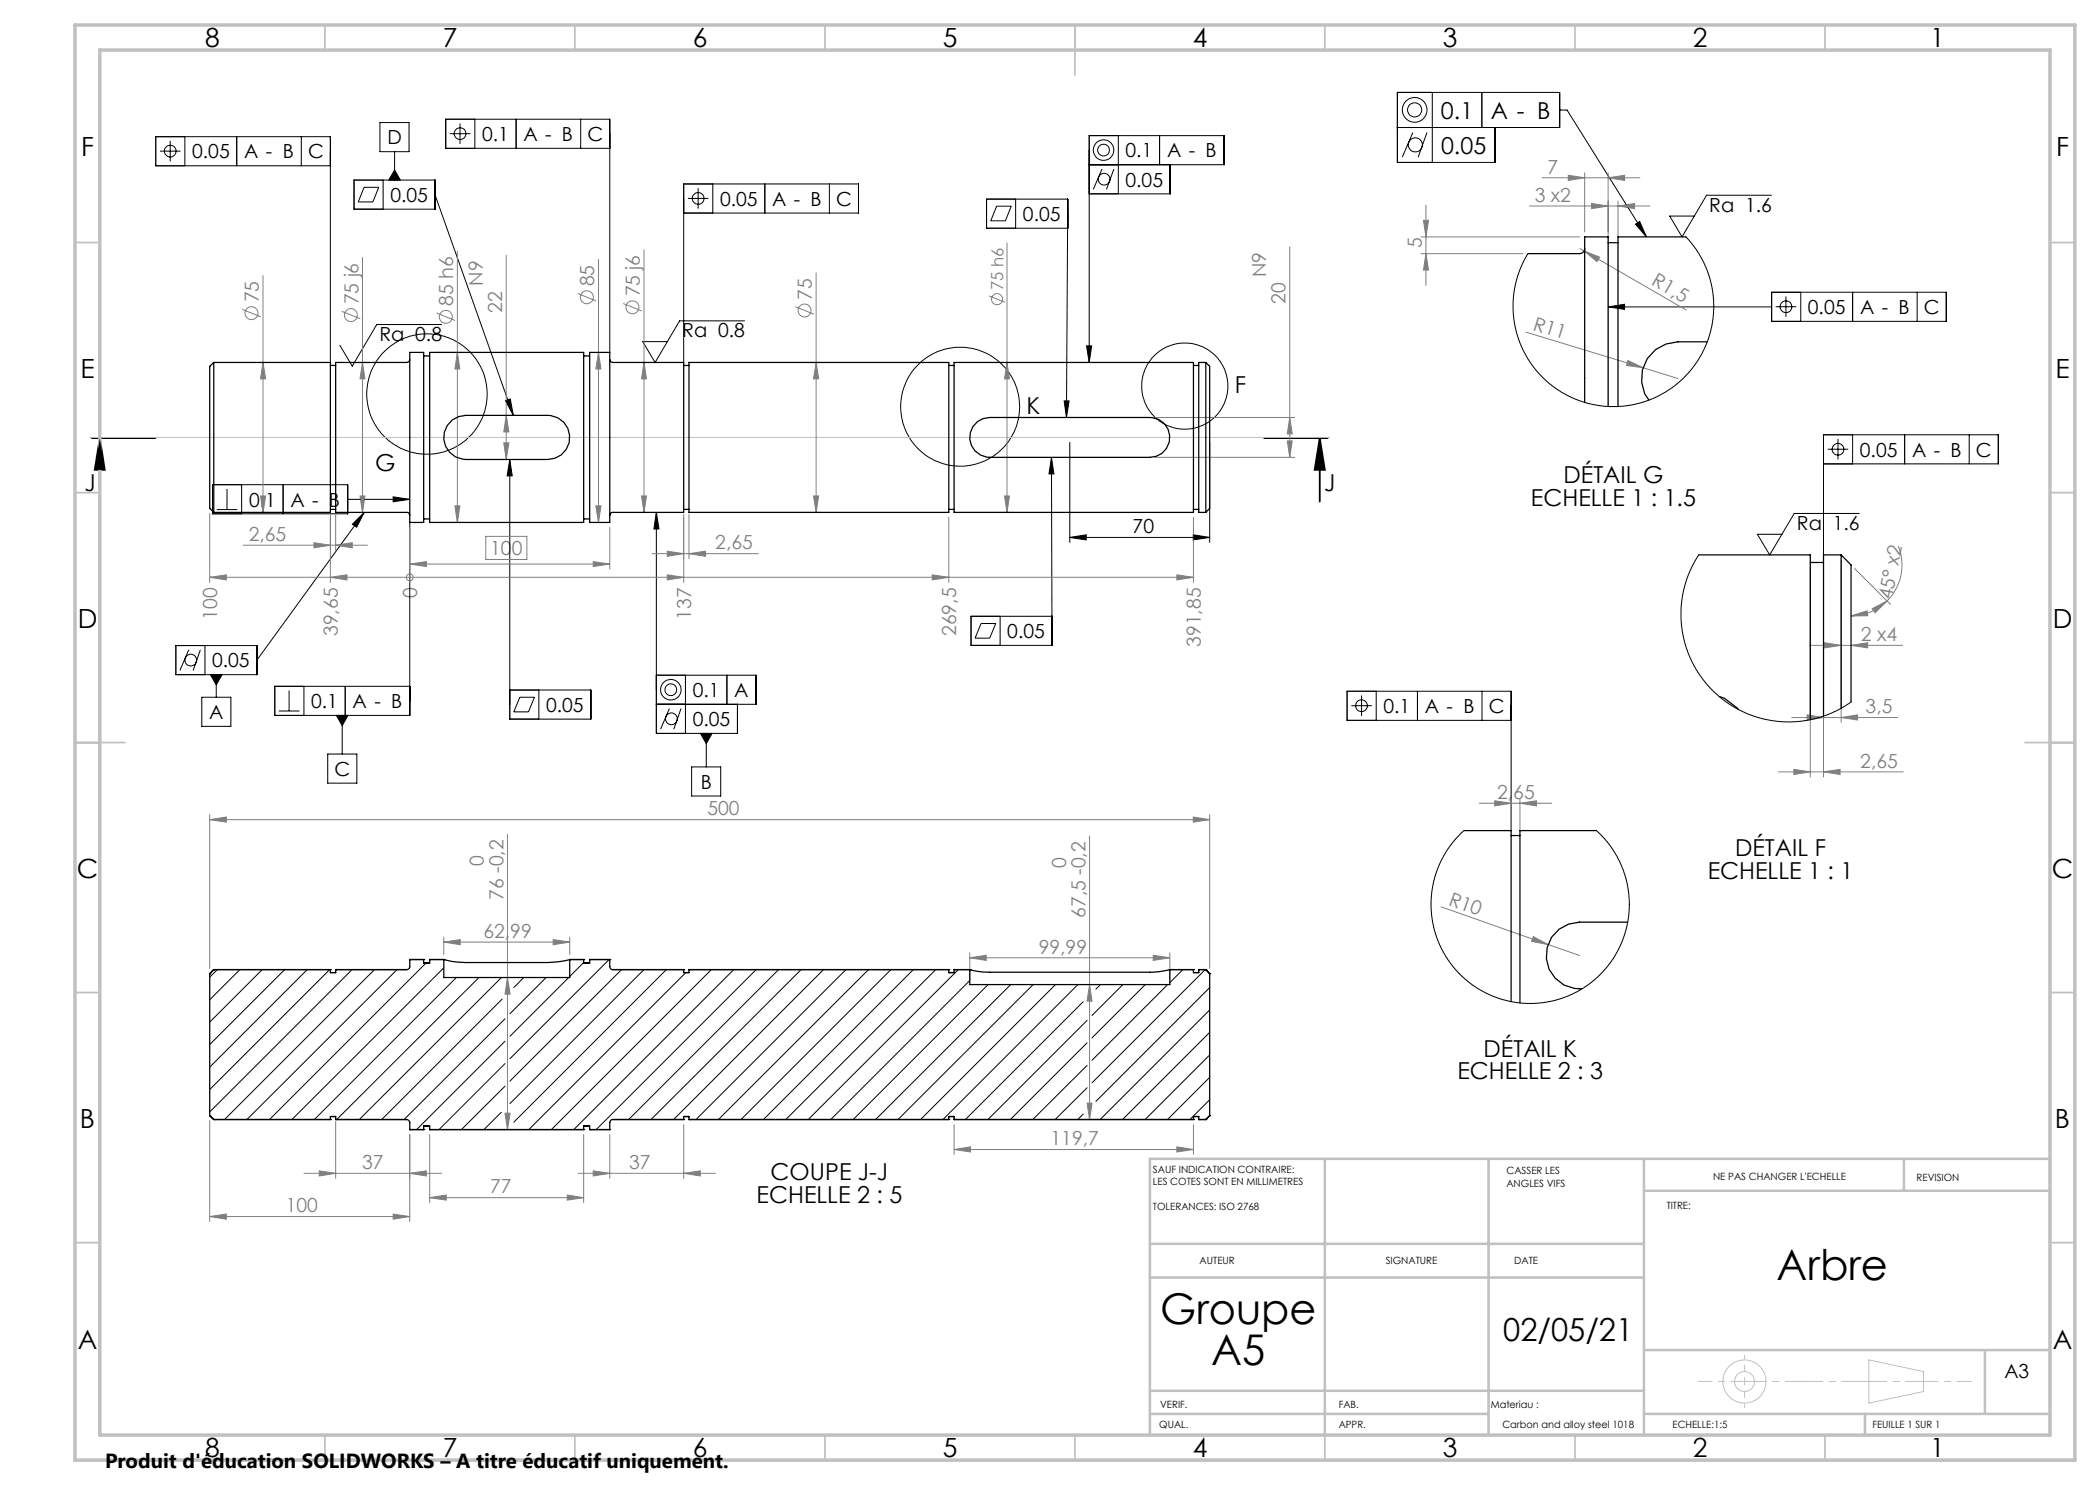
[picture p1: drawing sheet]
<svg xmlns="http://www.w3.org/2000/svg" width="420mm" height="297mm" viewBox="0 0 420 297" stroke-linecap="round" stroke-linejoin="round" font-family="sans-serif">
<g fill="none" stroke="#808080" stroke-width=".2">
<path d="M308.4 35.6h19.6M313.7 35.1l3.2 .5-3.2 .5zM316.9 34.6v11.8M321.6 35.6l3.3-.5v1zM321.6 34.6v13M52.6 55.1v47.4M72.5 51.5v51M91.5 50.3v54.2M101.2 51.1v40.8M115.5 58.7l3.7 1.5M119.7 51.9v52.6M128.8 49.9v52.6"/>
<path d="M163.2 54.6v47.9M197.8 59.2l3.2 1.3M201.4 48.6v53.9M258 49.4v42.1M284.2 50.7h20.4M284.2 47.4h31.7M284.7 44.1h1l-.5 3.3zM285.2 50.7l.5 3.3h-1zM285.2 41v16.1M305.9 41.2h24.1M315.9 49.7l.9 .5M316.8 50.2l3.1 1.2-.5 .9z"/>
<path d="M316.8 50.2l20.5 11.8M318.3 40.7l3.3 .5-3.3 .5zM323.6 41.2l3.3-.5v1zM323.6 40.2v7.4M48.4 61.9l3.7 1.5M52.6 72.5l.5 3.3h-1zM68.3 62.3l3.7 1.4M72.5 72.5l.5 3.3h-1zM87 70.5h5.5M87.3 62.6l3.7 1.5M91.5 70.5l.5 3.3h-1zM119.7 70.5l.5 3.3h-1z"/>
<path d="M124.6 60.7l3.7 1.5M128.8 72.5l.5 3.3h-1zM138.8 72.5h25.4M159.1 61.3l3.7 1.5M163.2 72.5l.5 3.3h-1zM191.8 72.5h10.6M201.4 72.5l.5 3.3h-1zM305.2 66.4l23.4 7.2M325.6 72.1l3 1.5-3.3-.5zM328.6 73.6l7 2.1M52.1 99.2h1l-.5 3.3zM72 99.2h1l-.5 3.3z"/>
<path d="M100.8 88.6h1l-.6 3.3zM101.2 83.1l.6 3.3h-1zM128.3 99.2h1l-.5 3.3zM162.7 99.2h1l-.5 3.3zM200.9 99.2h1l-.5 3.3zM231 91.5h27.9M231 83.5h27.9M257.5 88.2h.9l-.4 3.3zM258 83.5l.4 3.3h-.9zM41.9 115.5l3.4-.5v1zM41.9 102.7v13.8M41.9 115.5h196.8"/>
<path d="M48.6 109h24.9M62.8 108.5l3.3 .5-3.3 .6zM66.1 102.9v13.6M66.1 115.5l3.3-.5v1zM67.1 102.9v7.2M67.1 109l3.3-.5v1.1zM82 112.8h40M82 112.8l3.3-.5v1zM82 115.5h.1M82 105.5v11M87 104.5h5.5M91 101.2h1l-.5 3.3z"/>
<path d="M97.2 107.3h8.2v4.6h-8.2zM118.6 112.3l3.4 .5-3.4 .5zM119.2 101.2h1l-.5 3.3zM122 105.5v8.3M130.4 110.7h21.3M133.5 115l3.2 .5-3.2 .5zM133.5 110.2l3.2 .5-3.2 .6zM136.7 102.9v13.6M137.8 102.9v8.9M137.8 110.7l3.3-.5v1.1zM138.8 102.5h25.4M186.4 115l3.4 .5-3.4 .5z"/>
<path d="M189.8 103.5v13M191.8 102.5h10.6M235.4 115l3.3 .5-3.3 .5zM238.7 103.5v13M362.1 113.5v41.9M364.7 112v43.4M368.2 112v32.5M370.9 113.7l7.2 7.2M379.7 109.2a10.2 10.2 0 0 1-2.3 11M361.9 129.1h18.6M364.9 128.5l3.3 .6-3.3 .5zM370.2 129.1l3.3-.6v1.1z"/>
<path d="M370.2 123.2l3.2-1 .2 1zM374.4 121.7l3-1.5-2.4 2.4zM377.4 120.2a10.2 10.2 0 0 1-7.2 3M302.2 159.7v6.4M304 159.7v6.4M355.7 154.4h24.9M358.4 143.5h21.2M358.8 153.9l3.3 .5-3.3 .5zM361.4 143l3.3 .5-3.3 .5zM364.7 154.4l3.3-.5v1zM368.2 143.5l3.3-.5v1zM41.9 163.9l3.4-.5v1z"/>
<path d="M41.9 162.9v30.8M41.9 163.9h200M101.5 166.9v59M217.9 167.2v56.7M238.7 163.4l3.2 .5-3.2 .5zM241.9 162.9v30.8M295.9 160.7h14.4M298.9 160.2l3.3 .5-3.3 .5zM304 160.7l3.3-.5v1zM88.8 187.4v3.5M88.8 188.4h25.1M88.8 188.4l3.2-.5v1z"/>
<path d="M101.5 195.5l.5 3.3h-1zM110.6 187.9l3.3 .5-3.3 .5zM113.9 187.4v3.5M194 190.6v5.3M194 191.6h40M194 191.6l3.2-.5v1zM217.9 196.9l.5 3.3h-1zM230.6 191.1l3.4 .5-3.4 .5zM234 190.6v5.3M288.2 181.4l21.4 7.5M306.7 187.3l2.9 1.6-3.3-.6zM309.6 188.9l6.3 2.2"/>
<path d="M41.9 224.1v20.2M60.8 234.7h27.5M63.9 234.2l3.2 .5-3.2 .5zM67.1 224.3v11.4M82 234.7l3.3-.5v1zM82 226.9v17.4M85.9 239.5l3.4-.5v1zM85.9 226.9v13.6M85.9 239.5h30.8M101 222.6h1l-.5 3.3zM113.5 239l3.2 .5-3.2 .5zM115.6 234.7h27.5"/>
<path d="M116.7 226.9v13.6M118.6 234.2l3.4 .5-3.4 .5zM122 226.9v8.8M136.7 224.9v10.8M136.7 234.7l3.4-.5v1zM190.8 229.9l3.3-.5v1zM190.8 224.9v6M190.8 229.9h47.9M217.4 220.6h1l-.5 3.3zM235.4 229.4l3.3 .5-3.3 .5zM238.7 224.9v6M41.9 243.3l3.4-.5v1z"/>
<path d="M41.9 243.3h40.1M78.6 242.8l3.4 .5-3.4 .5z"/>
<circle cx="117.4" cy="59.5" r="1.29"/>
<circle cx="199.4" cy="59.8" r="1.1"/>
<circle cx="50.3" cy="62.6" r="1.29"/>
<circle cx="70.2" cy="63" r="1.29"/>
<circle cx="89.2" cy="63.4" r="1.29"/>
<circle cx="126.5" cy="61.4" r="1.3"/>
<circle cx="160.9" cy="62.1" r="1.29"/>
<circle cx="81.9" cy="115.5" r=".68"/>
</g>
<g fill="none" stroke="#000" stroke-width=".2">
<path d="M286.5 18.5v14M296.4 18.5v7M32 30.2h4.1M34 28.2v4.1M37 27.3v5.9M47.3 27.3v5.9M60.3 27.3v5.9M66.1 33.2h-34.9v-5.9h34.9v45.2M70.8 36h16.2v5.8h-16.2zM72.8 37.5h2.9l-1.1 2.9h-3zM76 24.5h5.8v5.8h-5.8zM76.6 36v5.8"/>
<path d="M78.9 30.3v5.7M78.9 34l1.2 2h-2.3zM87 38.9l15.7 44.2M90 26.7h4.1M92 24.7v4.1M95 23.8v5.9M103.2 23.8v5.9M116.1 23.8v5.9M122 29.7h-32.9v-5.9h32.9v46.7M137.6 39.7h4.1M139.6 37.6v4.1M142.6 36.8v5.8"/>
<path d="M153 36.8v5.8M165.9 36.8v5.8M197.3 39.8h16.2v5.8h-16.2zM203.1 39.8v5.8M217.8 32.9h27v-5.8h-27v45.4M220.4 33.8l-1.7 4.1M222.8 33.8l-1.5 4.1M223.7 27.1v11.7M231.9 27.1v5.8M234 32.9v5.9h-16.2M279.5 25.5h32.4v-7h-32.4v14h19.5v-7M282.6 26.5l-2.1 4.9"/>
<path d="M285.4 26.5l-1.8 4.9M311.9 22h1.5l15.9 25.4M354.3 39h-13l-4.9 8.4-2.5-4.2h4.9M136.7 42.6h35v-5.8h-35v35.7M199.3 41.2h2.9l-1.1 3h-2.9zM213.5 42.7l-.2 40.8M327.1 44.8l.8-.5 1.4 3.1zM354.3 58.5h35v5.8h-35zM357.2 59.3v4.1M360.2 58.5v5.8M370.5 58.5v5.8M383.4 58.5v5.8"/>
<path d="M88.3 64.9h-12.9l-5 8.3-2.4-4.1M148.9 64.2h-13l-4.9 8.3-2.4-4.2h4.9M217.3 69.2h1l-.5 3.3zM321.6 61.4h32.7M321.6 61.4l3.3-.5v1zM355.1 61.3h4.1M42.5 96.9h27v5.9h-27zM45.4 97.8v4.1M48.3 96.9v5.9M56.6 96.9v5.9M69.5 99.9h12.5M78.6 99.4l3.4 .5-3.4 .5z"/>
<path d="M101.1 80.1l1-.3 .6 3.3zM102 91.9v51.9h16.1v-5.8h-16.1M102 91.9l.4 3.3h-1zM210.3 91.5l.1 34.7M210.3 91.5l.5 3.3h-1zM212.8 80.2h1l-.5 3.3zM214 88.5v20M241.9 88.5v20M364.7 92.8h35v-5.8h-35v24M365.5 89.8h4.1M367.6 87.8v4.1M370.5 87v5.8"/>
<path d="M380.9 87v5.8M393.8 87v5.8M43.4 101.9h4M70.5 104.8l2.3-2.3-1.5 2.9zM72.8 102.5l-21.4 29.5M82 104.5v38.6h-27v-5.8h27M131.3 102.5v44.2h16.2v-5.8M131.3 102.5l.5 3.3h-1zM214 107.5l3.2-.5v1zM214 107.5h27.9M238.7 107l3.2 .5-3.2 .5zM371.9 102.7h-13.1l-4.9 8.3-2.4-4.1h4.9"/>
<path d="M35.2 129.1h16.2v5.8h-16.2zM37.7 130l-1.7 4.1M40.1 130l-1.5 4.1M40.4 139.4h5.8v5.9h-5.8zM41 129.1v5.8M42.1 134.9h2.3l-1.1 2.1zM43.3 134.9v4.5M57.8 138.1v4.1M60.8 137.3v5.8M69 137.3v5.8M104 139.4h2.9l-1.2 3h-2.9zM107.8 138v5.8"/>
<path d="M131.3 135h19.9v5.9h-19.9M137.1 135v11.7M145.4 135v5.9M194.2 123.3h16.2v5.8h-16.2zM196.2 124.7h2.9l-1.2 2.9h-2.9zM200 123.3v5.8M272.3 139.1v4.1M275.2 138.3v5.8M283.5 138.3v5.8M296.4 138.3v5.8M55.8 142.2h4.1M65.5 150.8h5.9v5.8h-5.9z"/>
<path d="M67.3 143.1h2.3l-1.2 2zM68.4 143.1v7.7M133.9 141.7l-1.8 4.1M136.2 141.7l-1.4 4.1M138.3 153.4h5.8v5.8h-5.8zM140.1 146.7h2.3l-1.1 2zM141.3 146.7v6.7M270.3 141.1h4.1M302.2 144.1h-32.8v-5.8h32.8v27.8"/>
<circle cx="34" cy="30.2" r="1.18"/>
<circle cx="92" cy="26.7" r="1.17"/>
<circle cx="139.6" cy="39.7" r="1.17"/>
<circle cx="220.7" cy="30" r="1.18"/>
<circle cx="220.7" cy="30" r="2.05"/>
<circle cx="220.8" cy="35.8" r="1.18"/>
<circle cx="282.9" cy="22" r="2.48"/>
<circle cx="282.9" cy="22" r="1.41"/>
<circle cx="283.1" cy="29" r="1.41"/>
<circle cx="85.4" cy="78.8" r="12"/>
<circle cx="236.9" cy="77.2" r="8.6"/>
<circle cx="357.2" cy="61.3" r="1.18"/>
<circle cx="192" cy="81.3" r="11.9"/>
<circle cx="367.6" cy="89.8" r="1.17"/>
<circle cx="38.2" cy="132" r="1.17"/>
<circle cx="134.2" cy="138" r="2.05"/>
<circle cx="134.2" cy="138" r="1.17"/>
<circle cx="134.3" cy="143.8" r="1.17"/>
<circle cx="272.3" cy="141.1" r="1.18"/>
</g>
<path d="M18.4 87.6h12.7M20 87.6l1 6.4h-2.1zM20 87.6v12.7M252.8 87.6h12.7M263.9 87.6l1.1 6.4h-2.1zM263.9 87.6v12.7" fill="none" stroke="#000" stroke-width=".35"/>
<g fill="none" stroke="#c0c0c0" stroke-width=".2">
<path d="M18 87.5h248M373.8 272l10.9 2.3v4l-10.9 2.3z"/>
<circle cx="348.9" cy="276.3" r="2"/>
<circle cx="348.9" cy="276.3" r="4.3"/>
</g>
<path d="M348.9 276.3h-9.2" fill="none" stroke="#c0c0c0" stroke-width=".2" stroke-dasharray="30.5 1.3 1.3 1.3" stroke-dashoffset="27.8"/>
<path d="M348.9 276.3v-5.3" fill="none" stroke="#c0c0c0" stroke-width=".2" stroke-dasharray="30.5 1.3 1.3 1.3" stroke-dashoffset="29.7"/>
<path d="M348.9 276.3v5.2" fill="none" stroke="#c0c0c0" stroke-width=".2" stroke-dasharray="30.5 1.3 1.3 1.3" stroke-dashoffset="29.8"/>
<path d="M348.9 276.3h12.5" fill="none" stroke="#c0c0c0" stroke-width=".2" stroke-dasharray="30.5 1.3 1.3 1.3" stroke-dashoffset="26.1"/>
<path d="M373.8 276.3h-14.7" fill="none" stroke="#c0c0c0" stroke-width=".2" stroke-dasharray="30.5 1.3 1.3 1.3" stroke-dashoffset="25.1"/>
<path d="M373.8 276.3h10.9" fill="none" stroke="#c0c0c0" stroke-width=".2" stroke-dasharray="30.5 1.3 1.3 1.3" stroke-dashoffset="26.9"/>
<path d="M384.7 276.3h9.6" fill="none" stroke="#c0c0c0" stroke-width=".2" stroke-dasharray="30.5 1.3 1.3 1.3" stroke-dashoffset="27.6"/>
<g fill="none" stroke="#c0c0c0" stroke-width=".35">
<path d="M65 5v5M115 5v5M165 5v5M215 5v10M265 5v5M315 5v5M365 5v5M15 48.5h5M410 48.5h5M15 98.5h5M410 98.5h5M15 148.5h10"/>
<path d="M405 148.5h10M15 198.5h5M410 198.5h5M15 248.5h5M410 248.5h5M65 287v5M115 287v5M165 287v5M215 287v5M265 287v5M315 287v5M365 287v5"/>
</g>
<g fill="none" stroke="#c0c0c0" stroke-width=".5">
<path d="M265 231.8v55.2M297.7 231.8v55.2M328.8 231.8v55.2M328.8 238.2h81.2M380.8 231.8v6.4M410 231.8h-180v55.2M230 248.8h98.8M230 255.5h98.8M230 278.2h98.8M328.8 270h81.2M397 270v12.8M230 282.8h67.7"/>
<path d="M328.8 282.8h81.2M373 282.8v4.2"/>
</g>
<path d="M15 5h400v287h-400zM20 10h390v277h-390z" fill="none" stroke="#c0c0c0" stroke-width=".7"/>
<g fill="#000">
<path d="M327.1 44.8l.8-.5 1.4 3.1z"/>
<path d="M217.3 69.2h1l-.5 3.3zM101.1 80.1l1-.3 .6 3.3zM70.5 104.8l2.3-2.3-1.5 2.9zM131.3 102.5l.5 3.3h-1zM102 91.9l.4 3.3h-1zM212.8 80.2h1l-.5 3.3zM210.3 91.5l.5 3.3h-1zM78.6 99.4l3.4 .5-3.4 .5zM78.9 34l1.2 2h-2.3zM42.1 134.9l1.2 2.1 1.1-2.1zM140.1 146.7l1.2 2 1.1-2zM67.3 143.1l1.1 2 1.2-2zM321.6 61.4l3.3-.5v1z"/>
<path d="M263.9 87.6l1.1 6.4h-2.1zM20 87.6l1 6.4h-2.1z"/>
</g>
<path d="M41.9 115.5l3.4-.5v1zM66.1 115.5l3.3-.5v1zM133.5 115l3.2 .5-3.2 .5zM186.4 115l3.4 .5-3.4 .5zM235.4 115l3.3 .5-3.3 .5z" fill="#808080"/>
<path d="M238.7 107l3.2 .5-3.2 .5zM214 107.5l3.2-.5v1z" fill="#000"/>
<g fill="#808080">
<path d="M306.7 187.3l2.9 1.6-3.3-.6z"/>
<path d="M325.6 72.1l3 1.5-3.3-.5z"/>
<path d="M316.8 50.2l3.1 1.2-.5 .9z"/>
<path d="M82 234.7l3.3-.5v1zM63.9 234.2l3.2 .5-3.2 .5z"/>
<path d="M370.2 129.1l3.3-.6v1.1zM364.9 128.5l3.3 .6-3.3 .5zM368.2 143.5l3.3-.5v1zM361.4 143l3.3 .5-3.3 .5zM364.7 154.4l3.3-.5v1zM358.8 153.9l3.3 .5-3.3 .5zM321.6 35.6l3.3-.5v1zM313.7 35.1l3.2 .5-3.2 .5zM323.6 41.2l3.3-.5v1zM318.3 40.7l3.3 .5-3.3 .5zM304 160.7l3.3-.5v1zM298.9 160.2l3.3 .5-3.3 .5z"/>
<path d="M82 112.8l3.3-.5v1zM118.6 112.3l3.4 .5-3.4 .5zM133.5 110.2l3.2 .5-3.2 .6zM137.8 110.7l3.3-.5v1.1zM62.8 108.5l3.3 .5-3.3 .6zM67.1 109l3.3-.5v1.1zM118.6 234.2l3.4 .5-3.4 .5zM136.7 234.7l3.4-.5v1zM88.8 188.4l3.2-.5v1zM110.6 187.9l3.3 .5-3.3 .5zM194 191.6l3.2-.5v1zM230.6 191.1l3.4 .5-3.4 .5z"/>
<path d="M41.9 163.9l3.4-.5v1zM238.7 163.4l3.2 .5-3.2 .5z"/>
<path d="M78.6 242.8l3.4 .5-3.4 .5zM41.9 243.3l3.4-.5v1zM113.5 239l3.2 .5-3.2 .5zM85.9 239.5l3.4-.5v1zM235.4 229.4l3.3 .5-3.3 .5zM190.8 229.9l3.3-.5v1z"/>
<path d="M370.2 123.2l3.2-1 .2 1zM374.4 121.7l3-1.5-2.4 2.4z"/>
<path d="M257.5 88.2h.9l-.4 3.3zM258 83.5l.4 3.3h-.9zM72 99.2h1l-.5 3.3zM72.5 72.5l.5 3.3h-1zM128.3 99.2h1l-.5 3.3zM128.8 72.5l.5 3.3h-1zM162.7 99.2h1l-.5 3.3zM163.2 72.5l.5 3.3h-1zM119.2 101.2h1l-.5 3.3zM119.7 70.5l.5 3.3h-1zM285.2 50.7l.5 3.3h-1zM284.7 44.1h1l-.5 3.3z"/>
<path d="M101 222.6h1l-.5 3.3zM101.5 195.5l.5 3.3h-1z"/>
<path d="M91.5 70.5l.5 3.3h-1zM91 101.2h1l-.5 3.3zM101.2 83.1l.6 3.3h-1zM100.8 88.6h1l-.6 3.3zM52.6 72.5l.5 3.3h-1zM52.1 99.2h1l-.5 3.3zM217.9 196.9l.5 3.3h-1zM217.4 220.6h1l-.5 3.3z"/>
<path d="M201.4 72.5l.5 3.3h-1zM200.9 99.2h1l-.5 3.3z"/>
</g>
<g fill="none" stroke="#000" stroke-width=".25">
<path d="M316.9 49.7a1.02 1.02 0 0 1-1 1h-10.3M321.6 48.5h2M337.2 47.4h-13.6v33.9M42.8 72.5v30M42.8 72.5h23.3v30h-23.3M42.8 72.5l-.9 .8v28.4l.9 .8M66.1 73.1h1M82 71.9a.6 .6 0 0 1-.6 .6h-14.3v30h14.3a.6 .6 0 0 1 .6 .6M82 70.5h2.7v34h-2.7zM84.7 71.2h1.2M85.9 70.5h30.8v34h-30.8zM116.7 71.2h1.2"/>
<path d="M117.9 70.5h4.1v34h-4.1zM122 71.9a.6 .6 0 0 0 .6 .6h14.1v30h-14.1a.6 .6 0 0 0-.6 .6M136.7 73.1h1.1M137.8 72.5h52v30h-52zM189.8 73.1h1M190.8 72.5h47.9v30h-47.9zM238.7 73.1h1M241.2 72.5v30M241.2 72.5h-1.5v30h1.5M241.2 72.5l.7 .8v28.4l-.7 .8M341.5 68.4h-5.9a7.3 7.3 0 0 0-6.5 4 7.3 7.3 0 0 0 .7 7.6M90.5 84l1.2-.7 1.4-.2h16.4a4.4 4.4 0 0 1 4.4 4.4 4.4 4.4 0 0 1-4.4 4.4h-16.4a4.4 4.4 0 0 1-4.1-3 4.4 4.4 0 0 1 1.5-4.9z"/>
<path d="M195.5 84.3l1.1-.6 1.3-.2h32a4 4 0 0 1 4 4 4 4 0 0 1-4 4h-32a4 4 0 0 1-3.7-2.7 4 4 0 0 1 1.3-4.5zM316.9 80.5v-33.1h4.7v33.9M66.1 101.9h1M84.7 103.8h1.2M116.7 103.8h1.2M136.7 101.9h1.1M189.8 101.9h1M238.7 101.9h1M339.7 111h22.4v32.9M362.1 112.5h2.6M368.2 111v30.7M368.2 111h-3.5v32.2"/>
<path d="M368.2 111l2 2v27.4M343.9 139.3l.9 .3 2.9 2.3M292.8 166.1h9.4v34.2M302.2 167.1h1.8M319.3 166.1h-15.3v34.5M41.9 194.7h.1M41.9 194.7v28.4M42.8 193.9h.1M42.8 193.9h23.3M42.8 193.9l-.9 .8M66.1 193.9h.1M66.1 193.9v.6h1v-.6"/>
<path d="M67.1 193.9h.1M82 191.9v1.5l-.5 .5h-14.4M82 191.9h.1M82 191.9h2.7M84.7 191.9h.1M84.7 191.9v.7h1.2v-.7M85.9 191.9h.1M85.9 191.9h2.9M88.8 191.9h.1M88.8 191.9v3.6h25.1v-3.6M88.9 191.9a15.4 15.4 0 0 0 4.2 .6h16.4l2.1-.1 2.3-.5M113.9 191.9h.1"/>
<path d="M113.9 191.9h2.8M116.7 191.9h.1M116.7 191.9v.7h1.2v-.7M117.9 191.9h.1M117.9 191.9h4.1M122 191.9v1.6l.2 .3 .3 .1h14.2M122 191.9h.1M136.7 193.9h.1M136.7 193.9v.6h1.1v-.6M137.8 193.9h.1M137.8 193.9h52M189.8 193.9h.1"/>
<path d="M189.8 193.9v.6h1v-.6M190.8 193.9h.1M190.8 193.9h3.2M194 193.9h.1M194 193.9v3h40v-3M233.9 193.9l-3.4 .5h-32.6l-2.4-.1-1.4-.3M233.9 193.9h4.8M238.7 193.9h.1M238.7 193.9v.6h1v-.6M239.7 193.9h.1M239.7 193.9h1.5M241.2 193.9h.1"/>
<path d="M241.2 193.9l.7 .8M241.9 194.7h.1M241.9 194.7v28.4M325.5 184.4h-9.6a6.7 6.7 0 0 0-6.6 7 6.7 6.7 0 0 0 7.1 6.4M41.9 223.1h.1M41.9 223.1l.9 .8M42.8 223.9h.1M42.8 223.9h23.3M66.1 223.9h.1M66.1 223.9v-.6h1v.6M67.1 223.9h14.3l.3 .1 .3 .4v1.5M67.1 223.9h.1"/>
<path d="M82 225.9h.1M82 225.9h2.7M84.7 225.9h.1M84.7 225.9v-.7h1.2v.7M85.9 225.9h.1M85.9 225.9h30.8M116.7 225.9h.1M116.7 225.9v-.7h1.2v.7M117.9 225.9h.1M117.9 225.9h4.1M122 225.9h.1M136.7 223.9h-14.1l-.4 .1-.2 .3v1.6"/>
<path d="M136.7 223.9h.1M136.7 223.9v-.6h1.1v.6M137.8 223.9h.1M137.8 223.9h52M189.8 223.9h.1M189.8 223.9v-.6h1v.6M190.8 223.9h.1M190.8 223.9h47.9M238.7 223.9h.1M238.7 223.9v-.6h1v.6M239.7 223.9h.1M239.7 223.9h1.5"/>
<path d="M241.2 223.9h.1M241.9 223.1h.1M241.9 223.1l-.7 .8"/>
</g>
<g fill="none" stroke="#000" stroke-width=".2">
<path d="M337.2 47.4l2 2.4 1.4 2.4 .9 2.1 .9 3.2 .3 2.4v2.6l-.3 2.7-.8 2.9-1.1 2.5-1.6 2.5-1.6 1.9-2.3 2.1-1.9 1.3-3 1.5-3.4 1-2.1 .3-2.9 .1-2.7-.3-2.1-.5-3-1.2-2.6-1.5-2.2-1.7-1.6-1.7-1.8-2.4-1.1-2.1-1.1-2.6-.6-2.4-.3-2.7 .1-3.2 .7-3.2 .8-2.5 1.4-2.6M339.7 111l-1.7 3.1-1.2 3.6-.6 4.1 .1 3.7 .8 3.6 1.3 3.3 2.1 3.3 2.3 2.7 2.9 2.3 3.4 1.9 3.4 1.2 3.8 .6 3.7-.1 3.3-.6 3.8-1.5 3.1-1.8M292.8 166.1l-2.4 2.6-1.8 2.6-1.2 2.7-.7 2.4-.5 3.1v2.7l.5 3.1 .8 2.7 1.1 2.4 2 2.9 1.9 2.1 2.1 1.7 2.8 1.6 1.9 .8 2.9 .8 3 .4 3-.1 3-.6 2.5-.8 3.1-1.7 2.1-1.5 2.2-2.3 1.8-2.4 1.5-3 1-3.3 .4-2.7v-2.8l-.4-3.1-.7-2.4-1.4-2.9-1.8-2.7-2.2-2.3M43.5 193.9l-1.6 1.5M48 193.9l-6.1 6.1M52.5 193.9l-10.6 10.5M56.9 193.9l-15 15M61.5 193.9l-19.6 19.5M65.9 193.9l-24 24M70.4 193.9l-28.5 28.5M74.9 193.9l-30 30M79.4 193.9l-30 30"/>
<path d="M85.2 192.6l-31.3 31.3M88.8 193.6l-30.4 30.3M91.3 195.5l-28.4 28.4M95.8 195.5l-28.5 28.4M100.3 195.5l-28.4 28.4M100.4 199.8l-24.1 24.1M104.7 195.5l-1.9 2M109.2 195.5l-7.2 7.2M113.7 195.5l-11.7 11.8M116.7 192.5l-2.8 2.8M121.8 191.9l-19.8 19.8M124.3 193.9l-22.3 22.3"/>
<path d="M128.8 193.9l-26.8 26.8M133.3 193.9l-30.5 30.5M137.2 194.5l-31.4 31.4M142.3 193.9l-32 32M146.8 193.9l-32 32M151.2 193.9l-32 32M155.7 193.9l-30 30M160.2 193.9l-30 30M164.7 193.9l-30 30M169.2 193.9l-30 30M173.7 193.9l-30 30M178.2 193.9l-30 30"/>
<path d="M182.7 193.9l-30 30M187.1 193.9l-29.9 30M191.7 193.9l-30.1 30M194 196.1l-27.8 27.8M197.6 196.9l-27 27M202.1 196.9l-27 27M206.6 196.9l-27 27M211.1 196.9l-27 27M215.6 196.9l-27 27M220.1 196.9l-.9 .9M224.6 196.9l-6.2 6.2M229.1 196.9l-10.7 10.7"/>
<path d="M233.5 196.9l-15.1 15.2M236.6 193.9l-2.6 2.6M241.1 193.9l-22.7 22.7M241.9 197.5l-22.7 22.8M101 203.8l-20.2 20.1M101 208.2l-17.7 17.7M101 212.7l-13.2 13.2M101 217.2l-8.7 8.7M216.6 200.3l-23.5 23.6M217.4 204.1l-19.8 19.8M217.4 208.6l-15.3 15.3M217.4 213.1l-10.8 10.8"/>
<path d="M217.4 217.6l-6.4 6.3M241.9 202l-21.9 21.9M241.9 206.5l-17.4 17.4M241.9 211l-12.9 12.9M241.9 215.5l-8.4 8.4M241.9 220l-3.9 3.9M100.3 222.5l-3.5 3.4M216.6 222.8l-1.1 1.1"/>
</g>
<g font-size="8.5">
<text x="355.3" y="256.1">Arbre</text>
<text x="232" y="264.8">Groupe</text>
<text x="242.3" y="272.9">A5</text>
</g>
<text font-size="6.3" x="300.6" y="268.1">02/05/21</text>
<g font-size="5.3">
<text x="41" y="9.5">8</text>
<text x="88.5" y="9.5">7</text>
<text x="138.5" y="9.5">6</text>
<text x="188.5" y="9.5">5</text>
<text x="238.5" y="9.5">4</text>
<text x="288.5" y="9.5">3</text>
<text x="338.5" y="9.5">2</text>
<text x="386" y="9.5">1</text>
<text x="16.2" y="31.3">F</text>
<text x="411.2" y="31.3">F</text>
<text x="16.1" y="75.5">E</text>
<text x="411.1" y="75.5">E</text>
<text x="15.5" y="125.5">D</text>
<text x="410.5" y="125.5">D</text>
<text x="15.4" y="175.5">C</text>
<text x="410.4" y="175.5">C</text>
<text x="16" y="225.5">B</text>
<text x="411" y="225.5">B</text>
<text x="15.5" y="269.8">A</text>
<text x="410.5" y="269.8">A</text>
<text x="41" y="291.5">8</text>
<text x="88.5" y="291.5">7</text>
<text x="138.5" y="291.5">6</text>
<text x="188.5" y="291.5">5</text>
<text x="238.5" y="291.5">4</text>
<text x="288.5" y="291.5">3</text>
<text x="338.5" y="291.5">2</text>
<text x="386" y="291.5">1</text>
</g>
<g font-size="4.7">
<text x="288.2" y="23.7">0.1</text>
<text x="298.2" y="23.7">A - B</text>
<text x="288.2" y="30.7">0.05</text>
<text x="205.3" y="82.7">K</text>
<text x="247" y="78.6">F</text>
<text x="75" y="94.2">G</text>
<text x="16.9" y="98.2">J</text>
<text x="264.8" y="98.2">J</text>
<text x="306.2" y="101.1">ECHELLE 1 : 1.5</text>
<text x="312.7" y="96.6">DÉTAIL G</text>
<text x="347" y="171.3">DÉTAIL F</text>
<text x="341.5" y="175.8">ECHELLE 1 : 1</text>
<text x="291.5" y="215.9">ECHELLE 2 : 3</text>
<text x="296.7" y="211.3">DÉTAIL K</text>
<text x="154.1" y="236.1">COUPE J-J</text>
<text x="151.3" y="240.6">ECHELLE 2 : 5</text>
</g>
<text font-size="4.1" x="21" y="293.7">Produit d'éducation SOLIDWORKS – A titre éducatif uniquement.</text>
<g font-size="3.9">
<text x="77.5" y="28.9">D</text>
<text x="96.4" y="28.2">0.1</text>
<text x="104.7" y="28.2">A - B</text>
<text x="117.5" y="28.2">C</text>
<text x="38.4" y="31.7">0.05</text>
<text x="48.9" y="31.7">A - B</text>
<text x="61.6" y="31.7">C</text>
<text x="225.1" y="31.5">0.1</text>
<text x="233.4" y="31.5">A - B</text>
<text x="78.1" y="40.4">0.05</text>
<text x="144" y="41.2">0.05</text>
<text x="154.4" y="41.2">A - B</text>
<text x="167.2" y="41.2">C</text>
<text x="225.1" y="37.3">0.05</text>
<text x="204.6" y="44.2">0.05</text>
<text x="341.9" y="42.4">Ra 1.6</text>
<text x="361.6" y="62.8">0.05</text>
<text x="372" y="62.8">A - B</text>
<text x="384.8" y="62.8">C</text>
<text x="75.9" y="68.2">Ra 0.8</text>
<text x="136.5" y="67.5">Ra 0.8</text>
<text x="372" y="91.3">0.05</text>
<text x="382.4" y="91.3">A - B</text>
<text x="395.2" y="91.3">C</text>
<text x="49.8" y="101.3">0.1</text>
<text x="58.1" y="101.3">A - B</text>
<text x="226.5" y="106.6">70</text>
<text x="359.4" y="106">Ra 1.6</text>
<text x="201.5" y="127.6">0.05</text>
<text x="42.4" y="133.5">0.05</text>
<text x="41.8" y="143.8">A</text>
<text x="62.2" y="141.6">0.1</text>
<text x="70.5" y="141.6">A - B</text>
<text x="109.2" y="142.4">0.05</text>
<text x="138.6" y="139.4">0.1</text>
<text x="146.9" y="139.4">A</text>
<text x="276.7" y="142.6">0.1</text>
<text x="285" y="142.6">A - B</text>
<text x="297.8" y="142.6">C</text>
<text x="138.5" y="145.2">0.05</text>
<text x="66.9" y="155.2">C</text>
<text x="140.1" y="157.8">B</text>
<text x="400.9" y="275.5">A3</text>
</g>
<g font-size="3.9" fill="#808080">
<text x="309.5" y="34.7">7</text>
<text x="307" y="40.3">3 x2</text>
<text x="284.4" y="49.7" transform="rotate(-90 284.4 49.7)">5</text>
<text x="96.5" y="57.2" transform="rotate(-90 96.5 57.2)">N9</text>
<text x="118.9" y="57.3" transform="rotate(-90 118.9 57.3)">85</text>
<text x="128" y="59.3" transform="rotate(-90 128 59.3)">75 j6</text>
<text x="162.4" y="59.9" transform="rotate(-90 162.4 59.9)">75</text>
<text x="253.2" y="55.4" transform="rotate(-90 253.2 55.4)">N9</text>
<text x="330.1" y="56.9" transform="rotate(30 330.1 56.9)">R1,5</text>
<text x="51.8" y="60.5" transform="rotate(-90 51.8 60.5)">75</text>
<text x="71.7" y="60.9" transform="rotate(-90 71.7 60.9)">75 j6</text>
<text x="90.7" y="61.2" transform="rotate(-90 90.7 61.2)">85 h6</text>
<text x="100.4" y="62.5" transform="rotate(-90 100.4 62.5)">22</text>
<text x="257.1" y="60.8" transform="rotate(-90 257.1 60.8)">20</text>
<text x="306.5" y="65.9" transform="rotate(17 306.5 65.9)">R11</text>
<text x="49.7" y="108.2">2,65</text>
<text x="98" y="111">100</text>
<text x="143.1" y="109.9">2,65</text>
<text x="83.4" y="119.7" transform="rotate(-90 83.4 119.7)">0</text>
<text x="43.4" y="124" transform="rotate(-90 43.4 124)">100</text>
<text x="138.2" y="124" transform="rotate(-90 138.2 124)">137</text>
<text x="378.4" y="120.1" transform="rotate(-79 378.4 120.1)">45° x2</text>
<text x="67.6" y="127.2" transform="rotate(-90 67.6 127.2)">39,65</text>
<text x="191.2" y="127.2" transform="rotate(-90 191.2 127.2)">269,5</text>
<text x="240.2" y="129.4" transform="rotate(-90 240.2 129.4)">391,85</text>
<text x="372.2" y="128.2">2 x4</text>
<text x="373.1" y="142.6">3,5</text>
<text x="372.1" y="153.5">2,65</text>
<text x="299.4" y="159.8">2,65</text>
<text x="141.5" y="163.1">500</text>
<text x="96.8" y="173.3" transform="rotate(-90 96.8 173.3)">0</text>
<text x="213.2" y="173.7" transform="rotate(-90 213.2 173.7)">0</text>
<text x="100.7" y="179.9" transform="rotate(-90 100.7 179.9)">76 -0,2</text>
<text x="217.1" y="183.5" transform="rotate(-90 217.1 183.5)">67,5 -0,2</text>
<text x="289.5" y="180.9" transform="rotate(19 289.5 180.9)">R10</text>
<text x="96.7" y="187.6">62,99</text>
<text x="207.8" y="190.7">99,99</text>
<text x="72.4" y="233.8">37</text>
<text x="125.8" y="233.8">37</text>
<text x="210.1" y="229">119,7</text>
<text x="98" y="238.7">77</text>
<text x="57.1" y="242.5">100</text>
</g>
<text font-size="3.3" fill="#808080" x="200.7" y="58" transform="rotate(-90 200.7 58)">75 h6</text>
<g font-size="2">
<text x="230.6" y="234.6">SAUF INDICATION CONTRAIRE:</text>
<text x="230.6" y="237.1">LES COTES SONT EN MILLIMETRES</text>
<text x="301.3" y="234.8">CASSER LES</text>
<text x="301.3" y="237.3">ANGLES VIFS</text>
<text x="342.6" y="236">NE PAS CHANGER L'ECHELLE</text>
<text x="383.3" y="236.2">REVISION</text>
<text x="230.6" y="242.1">TOLERANCES: ISO 2768</text>
<text x="333.3" y="241.9">TITRE:</text>
<text x="239.9" y="252.8">AUTEUR</text>
<text x="277.2" y="252.8">SIGNATURE</text>
<text x="302.8" y="252.8">DATE</text>
<text x="232" y="281.5">VERIF.</text>
<text x="267.7" y="281.5">FAB.</text>
<text x="298.1" y="281.5">Materiau :</text>
<text x="231.8" y="285.5">QUAL.</text>
<text x="267.7" y="285.6">APPR.</text>
<text x="300.5" y="285.6">Carbon and alloy steel 1018</text>
<text x="334.5" y="285.6">ECHELLE:1:5</text>
<text x="374.5" y="285.6">FEUILLE 1 SUR 1</text>
</g>
</svg>
